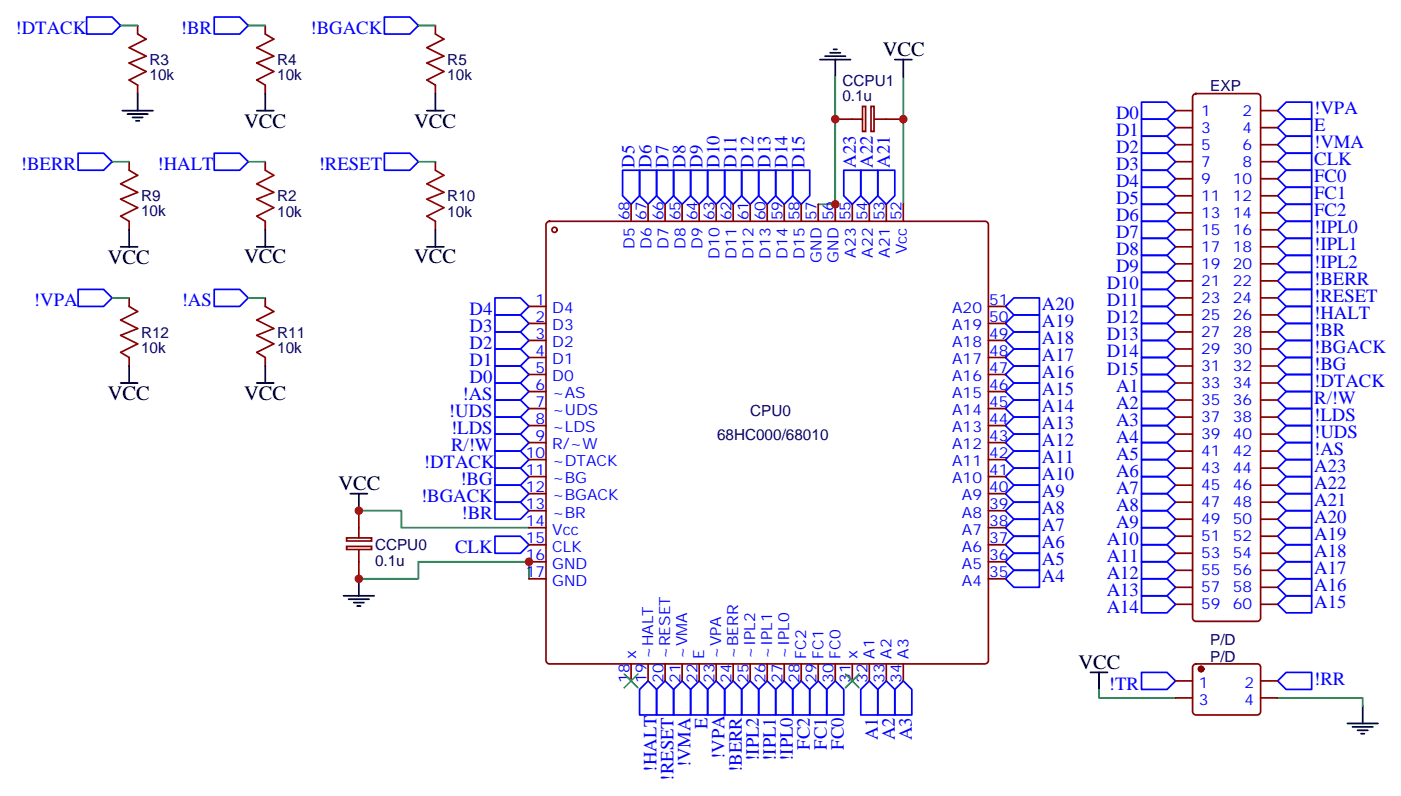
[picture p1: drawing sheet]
<svg xmlns="http://www.w3.org/2000/svg" width="290mm" height="165mm" viewBox="0 0 290 165" stroke-linecap="round" stroke-linejoin="round" font-family="sans-serif">
<g fill="none" stroke="#00f" stroke-width=".35">
<path d="M18 3.5h5.2l1.8 1.8-1.8 1.8h-5.2zM44.4 3.5h5.3l1.8 1.8-1.8 1.8h-5.3zM79.7 3.5h5.3l1.7 1.8-1.7 1.8h-5.3zM16.2 31.8h5.3l1.7 1.7-1.7 1.8h-5.3zM129.1 35.3h3.5v5.3l-1.8 1.7-1.7-1.7zM132.6 35.3h3.5v5.3l-1.7 1.7-1.8-1.7zM136.1 35.3h3.6v5.3l-1.8 1.7-1.8-1.7zM139.7 35.3h3.5v5.3l-1.8 1.7-1.7-1.7zM143.2 35.3h3.5v5.3l-1.7 1.7-1.8-1.7zM146.7 35.3h3.5v5.3l-1.7 1.7-1.8-1.7zM150.2 35.3h3.6v5.3l-1.8 1.7-1.8-1.7zM153.8 35.3h3.5v5.3l-1.8 1.7-1.7-1.7z"/>
<path d="M157.3 35.3h3.5v5.3l-1.7 1.7-1.8-1.7zM160.8 35.3h3.6v5.3l-1.8 1.7-1.8-1.7zM164.4 35.3h3.5v5.3l-1.8 1.7-1.7-1.7zM174.9 35.3h3.6v5.3l-1.8 1.7-1.8-1.7zM178.5 35.3h3.5v5.3l-1.8 1.7-1.7-1.7zM182 35.3h3.5v5.3l-1.7 1.7-1.8-1.7zM236.7 21.2h5.3l1.7 1.7-1.7 1.8h-5.3zM236.7 24.7h5.3l1.7 1.8-1.7 1.7h-5.3zM236.7 28.2h5.3l1.7 1.8-1.7 1.8h-5.3zM236.7 31.8h5.3l1.7 1.7-1.7 1.8h-5.3zM236.7 35.3h5.3l1.7 1.7-1.7 1.8h-5.3zM236.7 38.8h5.3l1.7 1.8-1.7 1.7h-5.3z"/>
<path d="M264.9 33.5l1.8-1.7h5.3v3.5h-5.3zM264.9 26.5l1.8-1.8h5.3v3.5h-5.3zM266.7 38.8h5.3v3.5h-5.3l-1.8-1.7zM266.7 35.3h5.3v3.5h-5.3l-1.8-1.8zM266.7 28.2h5.3v3.6h-5.3l-1.8-1.8zM266.7 21.2h5.3v3.5h-5.3l-1.8-1.8zM16.2 60h5.3l1.7 1.7-1.7 1.8h-5.3zM236.7 42.3h5.3l1.7 1.8-1.7 1.8h-5.3zM236.7 45.9h5.3l1.7 1.7-1.7 1.8h-5.3zM236.7 49.4h5.3l1.7 1.8-1.7 1.7h-5.3zM236.7 52.9h5.3l1.7 1.8-1.7 1.7h-5.3zM236.7 56.4h5.3l1.7 1.8-1.7 1.8h-5.3z"/>
<path d="M236.7 60h5.3l1.7 1.7-1.7 1.8h-5.3zM264.9 58.2l1.8-1.8h5.3v3.6h-5.3zM264.9 54.7l1.8-1.8h5.3v3.5h-5.3zM264.9 51.2l1.8-1.8h5.3v3.5h-5.3zM264.9 44.1l1.8-1.8h5.3v3.6h-5.3zM266.7 60h5.3v3.5h-5.3l-1.8-1.8zM266.7 45.9h5.3v3.5h-5.3l-1.8-1.8zM102.6 75.8h5.3l1.8 1.8-1.8 1.8h-5.3zM102.6 72.3h5.3l1.8 1.8-1.8 1.7h-5.3zM102.6 68.8h5.3l1.8 1.8-1.8 1.7h-5.3zM102.6 65.3h5.3l1.8 1.7-1.8 1.8h-5.3zM102.6 61.7h5.3l1.8 1.8-1.8 1.8h-5.3z"/>
<path d="M102.6 79.4h5.3l1.8 1.7-1.8 1.8h-5.3zM208.5 70.6l1.7-1.8h5.3v3.5h-5.3zM208.5 74.1l1.7-1.8h5.3v3.5h-5.3zM208.5 77.6l1.7-1.8h5.3v3.6h-5.3zM208.5 63.5l1.7-1.8h5.3v3.6h-5.3zM208.5 67l1.7-1.7h5.3v3.5h-5.3zM236.7 77.6h5.3l1.7 1.8-1.7 1.7h-5.3zM236.7 63.5h5.3l1.7 1.8-1.7 1.7h-5.3zM236.7 67h5.3l1.7 1.8-1.7 1.8h-5.3zM236.7 70.6h5.3l1.7 1.7-1.7 1.8h-5.3zM236.7 74.1h5.3l1.7 1.7-1.7 1.8h-5.3zM264.9 65.3l1.8-1.8h5.3v3.5h-5.3z"/>
<path d="M266.7 77.6h5.3v3.5h-5.3l-1.8-1.7zM266.7 74.1h5.3v3.5h-5.3l-1.8-1.8zM266.7 70.6h5.3v3.5h-5.3l-1.8-1.8zM266.7 67h5.3v3.6h-5.3l-1.8-1.8zM102.6 82.9h5.3l1.8 1.8-1.8 1.7h-5.3zM102.6 86.4h5.3l1.8 1.8-1.8 1.8h-5.3zM102.6 90h5.3l1.8 1.7-1.8 1.8h-5.3zM102.6 93.5h5.3l1.8 1.7-1.8 1.8h-5.3zM102.6 97h5.3l1.8 1.8-1.8 1.7h-5.3zM208.5 95.2l1.7-1.7h5.3v3.5h-5.3zM208.5 98.8l1.7-1.8h5.3v3.5h-5.3zM208.5 81.1l1.7-1.7h5.3v3.5h-5.3z"/>
<path d="M208.5 84.7l1.7-1.8h5.3v3.5h-5.3zM208.5 88.2l1.7-1.8h5.3v3.6h-5.3zM208.5 91.7l1.7-1.7h5.3v3.5h-5.3zM236.7 88.2h5.3l1.7 1.8-1.7 1.7h-5.3zM236.7 84.7h5.3l1.7 1.7-1.7 1.8h-5.3zM236.7 81.1h5.3l1.7 1.8-1.7 1.8h-5.3zM236.7 98.8h5.3l1.7 1.7-1.7 1.8h-5.3zM236.7 95.2h5.3l1.7 1.8-1.7 1.8h-5.3zM236.7 91.7h5.3l1.7 1.8-1.7 1.7h-5.3zM264.9 97l1.8-1.8h5.3v3.6h-5.3zM264.9 82.9l1.8-1.8h5.3v3.6h-5.3zM264.9 90l1.8-1.8h5.3v3.5h-5.3z"/>
<path d="M264.9 86.4l1.8-1.7h5.3v3.5h-5.3zM266.7 98.8h5.3v3.5h-5.3l-1.8-1.8zM266.7 91.7h5.3v3.5h-5.3l-1.8-1.7zM102.6 100.5h5.3l1.8 1.8-1.8 1.8h-5.3zM102.6 104.1h5.3l1.8 1.7-1.8 1.8h-5.3zM102.6 111.1h5.3l1.8 1.8-1.8 1.8h-5.3zM208.5 102.3l1.7-1.8h5.3v3.6h-5.3zM208.5 105.8l1.7-1.7h5.3v3.5h-5.3zM208.5 109.4l1.7-1.8h5.3v3.5h-5.3zM208.5 112.9l1.7-1.8h5.3v3.6h-5.3zM208.5 116.4l1.7-1.7h5.3v3.5h-5.3zM210.2 118.2h5.3v3.5h-5.3l-1.7-1.8z"/>
<path d="M236.7 116.4h5.3l1.7 1.8-1.7 1.7h-5.3zM236.7 102.3h5.3l1.7 1.8-1.7 1.7h-5.3zM236.7 105.8h5.3l1.7 1.8-1.7 1.8h-5.3zM236.7 112.9h5.3l1.7 1.8-1.7 1.7h-5.3zM236.7 109.4h5.3l1.7 1.7-1.7 1.8h-5.3zM236.7 119.9h5.3l1.7 1.8-1.7 1.8h-5.3zM264.9 114.7l1.8-1.8h5.3v3.5h-5.3zM266.7 116.4h5.3v3.5h-5.3l-1.8-1.7zM266.7 105.8h5.3v3.6h-5.3l-1.8-1.8zM266.7 109.4h5.3v3.5h-5.3l-1.8-1.8zM266.7 102.3h5.3v3.5h-5.3l-1.8-1.7zM236.7 123.5h5.3l1.7 1.7-1.7 1.8h-5.3z"/>
<path d="M264.9 121.7l1.8-1.8h5.3v3.6h-5.3zM266.7 123.5h5.3v3.5h-5.3l-1.8-1.8zM134.4 141.1l1.7 1.8v5.3h-3.5v-5.3zM137.9 141.1l1.8 1.8v5.3h-3.6v-5.3zM141.4 141.1l1.8 1.8v5.3h-3.5v-5.3zM145 141.1l1.7 1.8v5.3h-3.5v-5.3zM148.5 141.1l1.7 1.8v5.3h-3.5v-5.3zM152 141.1l1.8 1.8v5.3h-3.6v-5.3zM155.5 141.1l1.8 1.8v5.3h-3.5v-5.3zM159.1 141.1l1.7 1.8v5.3h-3.5v-5.3zM162.6 141.1l1.8 1.8v5.3h-3.6v-5.3zM166.1 141.1l1.8 1.8v5.3h-3.5v-5.3z"/>
<path d="M169.7 141.1l1.7 1.8v5.3h-3.5v-5.3zM173.2 141.1l1.7 1.8v5.3h-3.5v-5.3zM180.2 141.1l1.8 1.8v5.3h-3.5v-5.3zM183.8 141.1l1.7 1.8v5.3h-3.5v-5.3zM187.3 141.1l1.8 1.8v5.3h-3.6v-5.3z"/>
</g>
<g fill="none" stroke="#000" stroke-width=".35">
<path d="M28.5 19.4v3.5M55 19.4v3.5M90.3 19.4v3.5M170 12.3h6.4M171.1 11.6h4.2M172.1 10.9h2.1M172.8 10.2h.7M173.2 12.3v3.6M185.5 12.3h3.6M187.3 12.3v3.6M25.4 22.9h6.3M26.4 23.6h4.3"/>
<path d="M27.5 24.3h2.1M28.2 25h.7M53.2 22.9h3.6M88.5 22.9h3.5M25 51.2h3.5M26.8 47.6v3.6M25 79.4h3.5M26.8 75.8v3.6M72.6 102.3h3.6M74.4 102.3v3.5M74.4 119.9v3.6M71.2 123.5h6.4"/>
<path d="M72.3 124.2h4.2M73.3 124.9h2.2M74 125.6h.8"/>
</g>
<g fill="none" stroke="#870000" stroke-width=".35">
<path d="M28.5 5.3v1.8l1.8 1-3.5 1.8 3.5 1.7-3.5 1.5 3.5 1.7-3.5 1.8 1.7 1v1.8M55 5.3v1.8l1.8 1-3.6 1.8 3.6 1.7-3.6 1.5 3.6 1.7-3.6 1.8 1.8 1v1.8M90.3 5.3v1.8l1.7 1-3.5 1.8 3.5 1.7-3.5 1.5 3.5 1.7-3.5 1.8 1.8 1v1.8M247.5 19.6l.5-.2h12.7a.71 .71 0 0 1 .7 .7v108a.76 .76 0 0 1-.7 .7h-12.7a.76 .76 0 0 1-.7-.7v-108zM26.8 33.5v1.8l1.7 1-3.5 1.8 3.5 1.8-3.5 1.4 3.5 1.7-3.5 1.8 1.8 1.1v1.7M173.2 24.7h5.6M178.8 22h.7v5.2h-.7zM180.6 22h.6v5.2h-.6zM181.3 24.7h6M243.7 22.9h3.6M243.7 26.5h3.6M243.7 30h3.6"/>
<path d="M243.7 33.5h3.6M243.7 37h3.6M261.4 22.9h3.5M261.4 26.5h3.5M261.4 30h3.5M261.4 33.5h3.5M261.4 37h3.5M113.4 46.1l.5-.2h90.3a.71 .71 0 0 1 .7 .7v90.3a.76 .76 0 0 1-.7 .7h-90.3a.76 .76 0 0 1-.7-.7v-90.3zM243.7 40.6h3.6M243.7 44.1h3.6M243.7 47.6h3.6M243.7 51.2h3.6"/>
<path d="M243.7 54.7h3.6M243.7 58.2h3.6M261.4 40.6h3.5M261.4 44.1h3.5M261.4 47.6h3.5M261.4 51.2h3.5M261.4 54.7h3.5M261.4 58.2h3.5M26.8 61.7v1.8l1.7 1.1-3.5 1.7 3.5 1.8-3.5 1.4 3.5 1.8-3.5 1.7 1.8 1.1v1.7M243.7 61.7h3.6M243.7 65.3h3.6M243.7 68.8h3.6"/>
<path d="M243.7 72.3h3.6M243.7 75.8h3.6M243.7 79.4h3.6M261.4 61.7h3.5M261.4 65.3h3.5M261.4 68.8h3.5M261.4 72.3h3.5M261.4 75.8h3.5M261.4 79.4h3.5M243.7 82.9h3.6M243.7 86.4h3.6M243.7 90h3.6"/>
<path d="M243.7 93.5h3.6M243.7 97h3.6M261.4 82.9h3.5M261.4 86.4h3.5M261.4 90h3.5M261.4 93.5h3.5M261.4 97h3.5M71.9 113.2h5.1v.7h-5.1zM71.9 111.5h5.1v.6h-5.1zM74.4 105.8v5.7M74.4 113.9v6M243.7 100.5h3.6"/>
<path d="M243.7 104.1h3.6M243.7 107.6h3.6M243.7 111.1h3.6M243.7 114.7h3.6M243.7 118.2h3.6M261.4 100.5h3.5M261.4 104.1h3.5M261.4 107.6h3.5M261.4 111.1h3.5M261.4 114.7h3.5M261.4 118.2h3.5M243.7 121.7h3.6"/>
<path d="M243.7 125.2h3.6M261.4 121.7h3.5M261.4 125.2h3.5"/>
</g>
<path d="M25 5.3h3.5M51.5 5.3h3.5M86.7 5.3h3.6M173.2 15.9v26.4h-3.5M187.3 15.9v26.4M23.2 33.5h3.6M23.2 61.7h3.6M74.4 105.8h8.8v3.6h26.5M74.4 119.9h12.3v-3.5h23v3.5" fill="none" stroke="#008700" stroke-width=".35"/>
<circle cx="115" cy="47.6" r=".53" fill="#fff" stroke="#870000" stroke-width=".35"/>
<g fill="none" stroke="#870000" stroke-width=".35">
<path d="M55 33.5v1.8M90.3 33.5v1.8M55 45.9v1.7M90.3 45.9v1.7M130.8 42.3v3.6M134.4 42.3v3.6M137.9 42.3v3.6M141.4 42.3v3.6M145 42.3v3.6M148.5 42.3v3.6M152 42.3v3.6M155.5 42.3v3.6"/>
<path d="M159.1 42.3v3.6M162.6 42.3v3.6M166.1 42.3v3.6M169.7 42.3v3.6M173.2 42.3v3.6M176.7 42.3v3.6M180.2 42.3v3.6M183.8 42.3v3.6M187.3 42.3v3.6M55 61.7v1.8l1.8 1.1-3.6 1.7 3.6 1.8-3.6 1.4 3.6 1.8-3.6 1.7 1.8 1.1v1.7M109.7 63.5h3.5M109.7 67h3.5"/>
<path d="M109.7 70.6h3.5M109.7 74.1h3.5M109.7 77.6h3.5M204.9 63.5h3.6M204.9 67h3.6M204.9 70.6h3.6M204.9 74.1h3.6M204.9 77.6h3.6M109.7 81.1h3.5M109.7 84.7h3.5M109.7 88.2h3.5M109.7 91.7h3.5"/>
<path d="M109.7 95.2h3.5M109.7 98.8h3.5M204.9 81.1h3.6M204.9 84.7h3.6M204.9 88.2h3.6M204.9 91.7h3.6M204.9 95.2h3.6M204.9 98.8h3.6M109.7 102.3h3.5M109.7 105.8h3.5M109.7 109.4h3.5M109.7 112.9h3.5"/>
<path d="M109.7 116.4h3.5M109.7 119.9h3.5M204.9 102.3h3.6M204.9 105.8h3.6M204.9 109.4h3.6M204.9 112.9h3.6M204.9 116.4h3.6M204.9 119.9h3.6M130.8 137.6v3.5M134.4 137.6v3.5M137.9 137.6v3.5M141.4 137.6v3.5"/>
<path d="M145 137.6v3.5M148.5 137.6v3.5M152 137.6v3.5M155.5 137.6v3.5M159.1 137.6v3.5M162.6 137.6v3.5M166.1 137.6v3.5M169.7 137.6v3.5M173.2 137.6v3.5M176.7 137.6v3.5M180.2 137.6v3.5M183.8 137.6v3.5"/>
<path d="M187.3 137.6v3.5M247.5 137.8l.5-.2h12.7a.71 .71 0 0 1 .7 .7v9.2a.76 .76 0 0 1-.7 .7h-12.7a.76 .76 0 0 1-.7-.7v-9.2zM243.7 141.1h3.6M243.7 144.6h3.6M261.4 141.1h3.5M261.4 144.6h3.5"/>
</g>
<path d="M129.4 139.7l2.9 2.8M132.3 139.7l-2.9 2.8M175.3 139.7l2.8 2.8M178.1 139.7l-2.8 2.8" fill="none" stroke="#3c3" stroke-width=".35"/>
<path d="M44.4 31.8h5.3l1.8 1.7-1.8 1.8h-5.3zM79.7 31.8h5.3l1.7 1.7-1.7 1.8h-5.3zM44.4 60h5.3l1.8 1.7-1.8 1.8h-5.3zM236.7 139.3h5.3l1.7 1.8-1.7 1.8h-5.3zM266.7 139.3h5.3v3.6h-5.3l-1.8-1.8z" fill="none" stroke="#00f" stroke-width=".35"/>
<path d="M55 35.3l1.8 1-3.6 1.8 3.6 1.8-3.6 1.4 3.6 1.7-3.6 1.8 1.8 1.1M90.3 35.3l1.7 1-3.5 1.8 3.5 1.8-3.5 1.4 3.5 1.7-3.5 1.8 1.8 1.1" fill="none" stroke="#a10000" stroke-width=".35"/>
<g fill="none" stroke="#000" stroke-width=".35">
<path d="M53.2 51.2h3.6M55 47.6v3.6M88.5 51.2h3.5M90.3 47.6v3.6M53.2 79.4h3.6M55 75.8v3.6M226.1 139.3h3.5M227.9 139.3v3.6M279.4 149.9h6.3M280.4 150.6h4.3M281.5 151.3h2.1M282.2 152h.7"/>
<path d="M282.5 146.4v3.5"/>
</g>
<path d="M51.5 33.5h3.5M86.7 33.5h3.6M51.5 61.7h3.5M227.9 142.9v1.7h15.8M264.9 144.6h17.6v1.8" fill="none" stroke="#008700" stroke-width=".35"/>
<circle cx="249" cy="138.6" r=".53" fill="#870000" stroke="#870000" stroke-width=".35"/>
<g fill="#c00">
<circle cx="173.2" cy="42.3" r=".88"/>
<circle cx="74.4" cy="105.8" r=".88"/>
<circle cx="74.4" cy="119.9" r=".88"/>
<circle cx="187.3" cy="24.7" r=".88"/>
<circle cx="109.7" cy="116.4" r=".88"/>
<circle cx="173.2" cy="24.7" r=".88"/>
</g>
<g font-size="4.2">
<text x="183.1" y="11.6">VCC</text>
<text x="50.6" y="26.5">VCC</text>
<text x="85.9" y="26.5">VCC</text>
<text x="22.4" y="54.7">VCC</text>
<text x="50.6" y="54.6">VCC</text>
<text x="85.9" y="54.6">VCC</text>
<text x="22.4" y="82.9">VCC</text>
<text x="50.6" y="82.9">VCC</text>
<text x="70.2" y="101.6">VCC</text>
<text x="223.6" y="138.6">VCC</text>
</g>
<g font-size="3.9" fill="#00f">
<text x="3.2" y="7.1">!DTACK</text>
<text x="37.5" y="7.1">!BR</text>
<text x="64.4" y="7.1">!BGACK</text>
<text x="272.5" y="23.7">!VPA</text>
<text x="231.4" y="24.7">D0</text>
<text x="231.4" y="28.2">D1</text>
<text x="272.5" y="27.2">E</text>
<text x="4.3" y="35.3">!BERR</text>
<text x="32.7" y="35.2">!HALT</text>
<text x="66.1" y="35.2">!RESET</text>
<text x="131.6" y="34.7" transform="rotate(-90 131.6 34.7)">D5</text>
<text x="135.1" y="34.7" transform="rotate(-90 135.1 34.7)">D6</text>
<text x="138.6" y="34.7" transform="rotate(-90 138.6 34.7)">D7</text>
<text x="142.1" y="34.7" transform="rotate(-90 142.1 34.7)">D8</text>
<text x="145.7" y="34.7" transform="rotate(-90 145.7 34.7)">D9</text>
<text x="149.2" y="34.7" transform="rotate(-90 149.2 34.7)">D10</text>
<text x="152.7" y="34.7" transform="rotate(-90 152.7 34.7)">D11</text>
<text x="156.2" y="34.7" transform="rotate(-90 156.2 34.7)">D12</text>
<text x="159.8" y="34.7" transform="rotate(-90 159.8 34.7)">D13</text>
<text x="163.3" y="34.7" transform="rotate(-90 163.3 34.7)">D14</text>
<text x="166.8" y="34.7" transform="rotate(-90 166.8 34.7)">D15</text>
<text x="177.4" y="34.7" transform="rotate(-90 177.4 34.7)">A23</text>
<text x="180.9" y="34.7" transform="rotate(-90 180.9 34.7)">A22</text>
<text x="184.5" y="34.7" transform="rotate(-90 184.5 34.7)">A21</text>
<text x="231.4" y="31.8">D2</text>
<text x="231.4" y="35.3">D3</text>
<text x="272.5" y="34.3">CLK</text>
<text x="272.5" y="30.7">!VMA</text>
<text x="231.4" y="38.8">D4</text>
<text x="272.5" y="41.3">FC1</text>
<text x="272.5" y="37.8">FC0</text>
<text x="231.4" y="42.3">D5</text>
<text x="231.4" y="45.9">D6</text>
<text x="272.5" y="44.9">FC2</text>
<text x="231.4" y="49.4">D7</text>
<text x="231.4" y="52.9">D8</text>
<text x="272.5" y="51.9">!IPL1</text>
<text x="272.5" y="48.4">!IPL0</text>
<text x="229.5" y="60">D10</text>
<text x="231.4" y="56.4">D9</text>
<text x="272.5" y="59">!BERR</text>
<text x="272.5" y="55.4">!IPL2</text>
<text x="7" y="63.5">!VPA</text>
<text x="37.7" y="63.5">!AS</text>
<text x="97.4" y="65.3">D4</text>
<text x="216" y="64.2">A20</text>
<text x="229.5" y="63.5">D11</text>
<text x="272.5" y="62.5">!RESET</text>
<text x="97.4" y="68.8">D3</text>
<text x="216" y="71.3">A18</text>
<text x="216" y="67.7">A19</text>
<text x="229.5" y="67">D12</text>
<text x="229.5" y="70.6">D13</text>
<text x="272.5" y="69.5">!BR</text>
<text x="272.5" y="66">!HALT</text>
<text x="97.4" y="75.8">D1</text>
<text x="97.4" y="72.3">D2</text>
<text x="216" y="74.8">A17</text>
<text x="229.5" y="74.1">D14</text>
<text x="229.5" y="77.6">D15</text>
<text x="272.5" y="76.6">!BG</text>
<text x="272.5" y="73.1">!BGACK</text>
<text x="95.9" y="82.9">!AS</text>
<text x="97.4" y="79.4">D0</text>
<text x="216" y="78.3">A16</text>
<text x="216" y="81.8">A15</text>
<text x="231.4" y="81.1">A1</text>
<text x="272.5" y="83.7">R/!W</text>
<text x="272.5" y="80.1">!DTACK</text>
<text x="93.1" y="86.4">!UDS</text>
<text x="93.5" y="90">!LDS</text>
<text x="216" y="85.4">A14</text>
<text x="216" y="88.9">A13</text>
<text x="231.4" y="88.2">A3</text>
<text x="231.4" y="84.7">A2</text>
<text x="272.5" y="87.2">!LDS</text>
<text x="93.5" y="93.5">R/!W</text>
<text x="216" y="96">A11</text>
<text x="216" y="92.4">A12</text>
<text x="231.4" y="91.7">A4</text>
<text x="231.4" y="95.2">A5</text>
<text x="272.5" y="94.2">!AS</text>
<text x="272.5" y="90.7">!UDS</text>
<text x="87.9" y="97">!DTACK</text>
<text x="95.5" y="100.5">!BG</text>
<text x="216" y="99.5">A10</text>
<text x="231.4" y="98.8">A6</text>
<text x="272.5" y="97.7">A23</text>
<text x="272.5" y="101.2">A22</text>
<text x="87.3" y="104.1">!BGACK</text>
<text x="95.7" y="107.6">!BR</text>
<text x="216" y="103">A9</text>
<text x="216" y="106.5">A8</text>
<text x="231.4" y="102.3">A7</text>
<text x="231.4" y="105.8">A8</text>
<text x="272.5" y="104.8">A21</text>
<text x="216" y="110.1">A7</text>
<text x="216" y="113.6">A6</text>
<text x="229.5" y="112.9">A10</text>
<text x="231.4" y="109.4">A9</text>
<text x="272.5" y="108.3">A20</text>
<text x="272.5" y="111.8">A19</text>
<text x="94.4" y="114.7">CLK</text>
<text x="216" y="117.1">A5</text>
<text x="229.5" y="119.9">A12</text>
<text x="229.5" y="116.4">A11</text>
<text x="272.5" y="115.4">A18</text>
<text x="272.5" y="118.9">A17</text>
<text x="216" y="120.7">A4</text>
<text x="229.5" y="123.5">A13</text>
<text x="272.5" y="122.4">A16</text>
<text x="272.5" y="125.9">A15</text>
<text x="229.5" y="127">A14</text>
<text x="229.9" y="142.9">!TR</text>
<text x="272.5" y="141.9">!RR</text>
<text x="146.7" y="151.1" transform="rotate(-90 146.7 151.1)">E</text>
<text x="167.9" y="155.3" transform="rotate(-90 167.9 155.3)">FC2</text>
<text x="171.4" y="155.3" transform="rotate(-90 171.4 155.3)">FC1</text>
<text x="174.9" y="155.3" transform="rotate(-90 174.9 155.3)">FC0</text>
<text x="182" y="153.4" transform="rotate(-90 182 153.4)">A1</text>
<text x="185.5" y="153.4" transform="rotate(-90 185.5 153.4)">A2</text>
<text x="189.1" y="153.4" transform="rotate(-90 189.1 153.4)">A3</text>
<text x="136.1" y="159.9" transform="rotate(-90 136.1 159.9)">!HALT</text>
<text x="139.7" y="161.8" transform="rotate(-90 139.7 161.8)">!RESET</text>
<text x="143.2" y="159" transform="rotate(-90 143.2 159)">!VMA</text>
<text x="150.2" y="157.3" transform="rotate(-90 150.2 157.3)">!VPA</text>
<text x="153.8" y="160" transform="rotate(-90 153.8 160)">!BERR</text>
<text x="157.3" y="157.7" transform="rotate(-90 157.3 157.7)">!IPL2</text>
<text x="160.8" y="157.7" transform="rotate(-90 160.8 157.7)">!IPL1</text>
<text x="164.4" y="157.7" transform="rotate(-90 164.4 157.7)">!IPL0</text>
</g>
<g font-size="3.2" fill="#000080">
<text x="31" y="16.6">10k</text>
<text x="31" y="13.5">R3</text>
<text x="57.5" y="16.6">10k</text>
<text x="57.5" y="13.5">R4</text>
<text x="92.7" y="16.6">10k</text>
<text x="92.7" y="13.5">R5</text>
<text x="174.7" y="17.8">CCPU1</text>
<text x="174.7" y="21">0.1u</text>
<text x="250.9" y="19">EXP</text>
<text x="29.2" y="41.7">R9</text>
<text x="57.5" y="41.7">R2</text>
<text x="92.7" y="41.7">R10</text>
<text x="29.2" y="44.9">10k</text>
<text x="57.5" y="44.9">10k</text>
<text x="92.7" y="44.9">10k</text>
<text x="29.2" y="70">R12</text>
<text x="57.5" y="70">R11</text>
<text x="29.2" y="73.1">10k</text>
<text x="57.5" y="73.1">10k</text>
<text x="155.5" y="86.3">CPU0</text>
<text x="148.7" y="91.2">68HC000/68010</text>
<text x="77.8" y="117.2">0.1u</text>
<text x="77.8" y="114">CCPU0</text>
<text x="250.9" y="137.1">P/D</text>
<text x="250.9" y="133.6">P/D</text>
</g>
<g font-size="3.2" fill="#00f">
<text x="249" y="24">1</text>
<text x="257.6" y="24">2</text>
<text x="249" y="27.5">3</text>
<text x="257.6" y="27.5">4</text>
<text x="249" y="31">5</text>
<text x="249" y="34.6">7</text>
<text x="257.6" y="31">6</text>
<text x="257.6" y="34.6">8</text>
<text x="249" y="38.1">9</text>
<text x="249" y="41.6">11</text>
<text x="255.6" y="38.1">10</text>
<text x="255.6" y="41.6">12</text>
<text x="130.5" y="45.7" transform="rotate(-90 130.5 45.7)">68</text>
<text x="134" y="45.7" transform="rotate(-90 134 45.7)">67</text>
<text x="137.5" y="45.7" transform="rotate(-90 137.5 45.7)">66</text>
<text x="141.1" y="45.7" transform="rotate(-90 141.1 45.7)">65</text>
<text x="144.6" y="45.7" transform="rotate(-90 144.6 45.7)">64</text>
<text x="148.1" y="45.7" transform="rotate(-90 148.1 45.7)">63</text>
<text x="151.7" y="45.7" transform="rotate(-90 151.7 45.7)">62</text>
<text x="155.2" y="45.7" transform="rotate(-90 155.2 45.7)">61</text>
<text x="158.7" y="45.7" transform="rotate(-90 158.7 45.7)">60</text>
<text x="162.2" y="45.7" transform="rotate(-90 162.2 45.7)">59</text>
<text x="165.8" y="45.7" transform="rotate(-90 165.8 45.7)">58</text>
<text x="169.3" y="45.7" transform="rotate(-90 169.3 45.7)">57</text>
<text x="172.8" y="45.7" transform="rotate(-90 172.8 45.7)">56</text>
<text x="176.4" y="45.7" transform="rotate(-90 176.4 45.7)">55</text>
<text x="179.9" y="45.7" transform="rotate(-90 179.9 45.7)">54</text>
<text x="183.4" y="45.7" transform="rotate(-90 183.4 45.7)">53</text>
<text x="186.9" y="45.7" transform="rotate(-90 186.9 45.7)">52</text>
<text x="249" y="45.2">13</text>
<text x="255.6" y="45.2">14</text>
<text x="131.6" y="51.6" transform="rotate(-90 131.6 51.6)">D5</text>
<text x="135.1" y="51.6" transform="rotate(-90 135.1 51.6)">D6</text>
<text x="138.6" y="51.6" transform="rotate(-90 138.6 51.6)">D7</text>
<text x="142.1" y="51.6" transform="rotate(-90 142.1 51.6)">D8</text>
<text x="145.7" y="51.6" transform="rotate(-90 145.7 51.6)">D9</text>
<text x="149.2" y="53.6" transform="rotate(-90 149.2 53.6)">D10</text>
<text x="152.7" y="53.6" transform="rotate(-90 152.7 53.6)">D11</text>
<text x="156.2" y="53.6" transform="rotate(-90 156.2 53.6)">D12</text>
<text x="159.8" y="53.6" transform="rotate(-90 159.8 53.6)">D13</text>
<text x="163.3" y="53.6" transform="rotate(-90 163.3 53.6)">D14</text>
<text x="166.8" y="53.6" transform="rotate(-90 166.8 53.6)">D15</text>
<text x="177.4" y="53.4" transform="rotate(-90 177.4 53.4)">A23</text>
<text x="180.9" y="53.4" transform="rotate(-90 180.9 53.4)">A22</text>
<text x="184.5" y="53.4" transform="rotate(-90 184.5 53.4)">A21</text>
<text x="188" y="52.6" transform="rotate(-90 188 52.6)">Vcc</text>
<text x="249" y="48.7">15</text>
<text x="249" y="52.2">17</text>
<text x="255.6" y="48.7">16</text>
<text x="255.6" y="52.2">18</text>
<text x="170.4" y="54.4" transform="rotate(-90 170.4 54.4)">GND</text>
<text x="173.9" y="54.4" transform="rotate(-90 173.9 54.4)">GND</text>
<text x="249" y="55.7">19</text>
<text x="249" y="59.3">21</text>
<text x="255.6" y="55.7">20</text>
<text x="255.6" y="59.3">22</text>
<text x="111" y="63.1">1</text>
<text x="114.5" y="64.9">D4</text>
<text x="197.4" y="64.9">A20</text>
<text x="205.1" y="63.1">51</text>
<text x="249" y="62.8">23</text>
<text x="255.6" y="62.8">24</text>
<text x="111" y="66.7">2</text>
<text x="111" y="70.2">3</text>
<text x="114.5" y="68.4">D3</text>
<text x="114.5" y="72">D2</text>
<text x="197.4" y="72">A18</text>
<text x="197.4" y="68.4">A19</text>
<text x="205.1" y="70.2">49</text>
<text x="205.1" y="66.7">50</text>
<text x="249" y="66.3">25</text>
<text x="249" y="69.8">27</text>
<text x="255.6" y="66.3">26</text>
<text x="255.6" y="69.8">28</text>
<text x="111" y="73.7">4</text>
<text x="111" y="77.3">5</text>
<text x="114.5" y="75.5">D1</text>
<text x="197.4" y="75.5">A17</text>
<text x="205.1" y="77.3">47</text>
<text x="205.1" y="73.7">48</text>
<text x="249" y="73.4">29</text>
<text x="249" y="76.9">31</text>
<text x="255.6" y="73.4">30</text>
<text x="255.6" y="76.9">32</text>
<text x="111" y="80.8">6</text>
<text x="114.5" y="79">D0</text>
<text x="114.5" y="82.5">~AS</text>
<text x="197.4" y="82.5">A15</text>
<text x="197.4" y="79">A16</text>
<text x="205.1" y="80.8">46</text>
<text x="249" y="80.4">33</text>
<text x="249" y="84">35</text>
<text x="255.6" y="80.4">34</text>
<text x="255.6" y="84">36</text>
<text x="111" y="84.3">7</text>
<text x="111" y="87.8">8</text>
<text x="114.5" y="86.1">~UDS</text>
<text x="114.5" y="89.6">~LDS</text>
<text x="197.4" y="89.6">A13</text>
<text x="197.4" y="86.1">A14</text>
<text x="205.1" y="87.8">44</text>
<text x="205.1" y="84.3">45</text>
<text x="249" y="87.5">37</text>
<text x="255.6" y="87.5">38</text>
<text x="109" y="94.9">10</text>
<text x="111" y="91.4">9</text>
<text x="114.5" y="93.1">R/~W</text>
<text x="197.4" y="93.1">A12</text>
<text x="205.1" y="94.9">42</text>
<text x="205.1" y="91.4">43</text>
<text x="249" y="91">39</text>
<text x="249" y="94.5">41</text>
<text x="255.6" y="91">40</text>
<text x="255.6" y="94.5">42</text>
<text x="109" y="98.4">11</text>
<text x="109" y="102">12</text>
<text x="114.5" y="96.7">~DTACK</text>
<text x="114.5" y="100.2">~BG</text>
<text x="197.4" y="100.2">A10</text>
<text x="197.4" y="96.7">A11</text>
<text x="205.1" y="102">40</text>
<text x="205.1" y="98.4">41</text>
<text x="249" y="98.1">43</text>
<text x="249" y="101.6">45</text>
<text x="255.6" y="98.1">44</text>
<text x="255.6" y="101.6">46</text>
<text x="109" y="105.5">13</text>
<text x="114.5" y="103.7">~BGACK</text>
<text x="114.5" y="107.2">~BR</text>
<text x="199.4" y="107.2">A8</text>
<text x="199.4" y="103.7">A9</text>
<text x="205.1" y="105.5">39</text>
<text x="249" y="105.1">47</text>
<text x="255.6" y="105.1">48</text>
<text x="109" y="109">14</text>
<text x="109" y="112.5">15</text>
<text x="114.5" y="110.8">Vcc</text>
<text x="199.4" y="110.8">A7</text>
<text x="205.1" y="112.5">37</text>
<text x="205.1" y="109">38</text>
<text x="249" y="108.7">49</text>
<text x="249" y="112.2">51</text>
<text x="255.6" y="108.7">50</text>
<text x="255.6" y="112.2">52</text>
<text x="109" y="116.1">16</text>
<text x="109" y="119.6">17</text>
<text x="114.5" y="114.3">CLK</text>
<text x="114.5" y="117.8">GND</text>
<text x="199.4" y="117.8">A5</text>
<text x="199.4" y="114.3">A6</text>
<text x="205.1" y="119.6">35</text>
<text x="205.1" y="116.1">36</text>
<text x="249" y="115.7">53</text>
<text x="249" y="119.2">55</text>
<text x="255.6" y="115.7">54</text>
<text x="255.6" y="119.2">56</text>
<text x="114.5" y="121.4">GND</text>
<text x="199.4" y="121.4">A4</text>
<text x="249" y="122.8">57</text>
<text x="255.6" y="122.8">58</text>
<text x="249" y="126.3">59</text>
<text x="255.6" y="126.3">60</text>
<text x="131.9" y="136.5" transform="rotate(-90 131.9 136.5)">x</text>
<text x="135.4" y="136.5" transform="rotate(-90 135.4 136.5)">~HALT</text>
<text x="139" y="136.5" transform="rotate(-90 139 136.5)">~RESET</text>
<text x="142.5" y="136.5" transform="rotate(-90 142.5 136.5)">~VMA</text>
<text x="146" y="136.5" transform="rotate(-90 146 136.5)">E</text>
<text x="149.5" y="136.5" transform="rotate(-90 149.5 136.5)">~VPA</text>
<text x="153.1" y="136.5" transform="rotate(-90 153.1 136.5)">~BERR</text>
<text x="156.6" y="136.5" transform="rotate(-90 156.6 136.5)">~IPL2</text>
<text x="160.1" y="136.5" transform="rotate(-90 160.1 136.5)">~IPL1</text>
<text x="163.7" y="136.5" transform="rotate(-90 163.7 136.5)">~IPL0</text>
<text x="167.2" y="136.5" transform="rotate(-90 167.2 136.5)">FC2</text>
<text x="170.7" y="136.5" transform="rotate(-90 170.7 136.5)">FC1</text>
<text x="174.2" y="136.5" transform="rotate(-90 174.2 136.5)">FC0</text>
<text x="177.8" y="136.5" transform="rotate(-90 177.8 136.5)">x</text>
<text x="181.3" y="136.5" transform="rotate(-90 181.3 136.5)">A1</text>
<text x="184.8" y="136.5" transform="rotate(-90 184.8 136.5)">A2</text>
<text x="188.3" y="136.5" transform="rotate(-90 188.3 136.5)">A3</text>
<text x="130.5" y="141.4" transform="rotate(-90 130.5 141.4)">18</text>
<text x="134" y="141.4" transform="rotate(-90 134 141.4)">19</text>
<text x="137.5" y="141.4" transform="rotate(-90 137.5 141.4)">20</text>
<text x="141.1" y="141.4" transform="rotate(-90 141.1 141.4)">21</text>
<text x="144.6" y="141.4" transform="rotate(-90 144.6 141.4)">22</text>
<text x="148.1" y="141.4" transform="rotate(-90 148.1 141.4)">23</text>
<text x="151.7" y="141.4" transform="rotate(-90 151.7 141.4)">24</text>
<text x="155.2" y="141.4" transform="rotate(-90 155.2 141.4)">25</text>
<text x="158.7" y="141.4" transform="rotate(-90 158.7 141.4)">26</text>
<text x="162.2" y="141.4" transform="rotate(-90 162.2 141.4)">27</text>
<text x="165.8" y="141.4" transform="rotate(-90 165.8 141.4)">28</text>
<text x="169.3" y="141.4" transform="rotate(-90 169.3 141.4)">29</text>
<text x="172.8" y="141.4" transform="rotate(-90 172.8 141.4)">30</text>
<text x="176.4" y="141.4" transform="rotate(-90 176.4 141.4)">31</text>
<text x="179.9" y="141.4" transform="rotate(-90 179.9 141.4)">32</text>
<text x="183.4" y="141.4" transform="rotate(-90 183.4 141.4)">33</text>
<text x="186.9" y="141.4" transform="rotate(-90 186.9 141.4)">34</text>
<text x="248.6" y="142.5">1</text>
<text x="258.1" y="142.5">2</text>
<text x="248.6" y="146.1">3</text>
<text x="258.1" y="146.1">4</text>
</g>
</svg>
